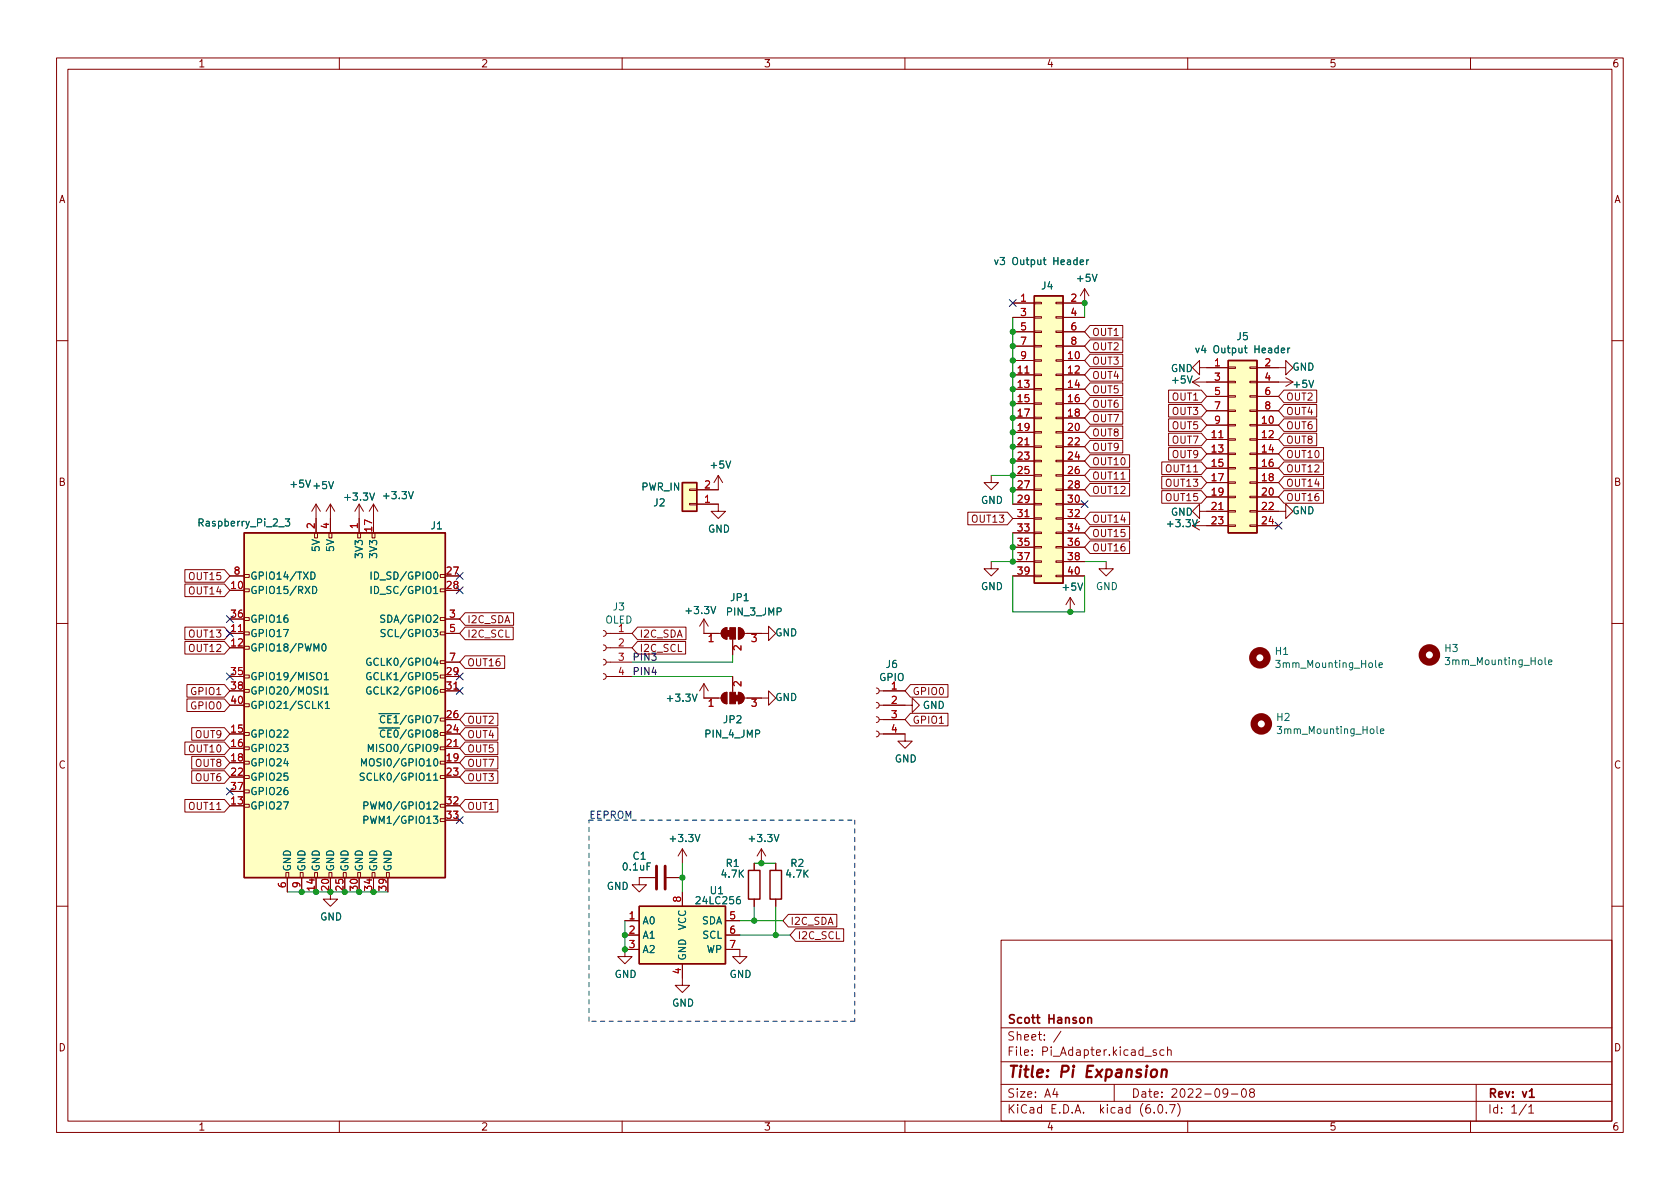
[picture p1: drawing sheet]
<svg xmlns="http://www.w3.org/2000/svg" width="297mm" height="210mm" viewBox="0 0 297 210" stroke-linecap="round" stroke-linejoin="round" font-family="sans-serif">
<g fill="none" stroke="#840000" stroke-width=".18">
<path d="M10 10.2h277v190.1h-277zM12 12.2h273v186.1h-273zM60 10.2v2M110 10.2v2M160 10.2v2M210 10.2v2M260 10.2v2M179.1 53.6h3.8M179.1 56.1h3.8M179.1 58.7h3.8M182.9 58.5h1.2v.3h-1.2zM182.9 56h1.2v.3h-1.2z"/>
<path d="M182.9 53.5h1.2v.2h-1.2zM186.7 58.5h1.3v.3h-1.3zM186.7 56h1.3v.3h-1.3zM186.7 53.5h1.3v.2h-1.3zM188 56.1h3.8M188 58.7h3.8M191.8 51l-.8 1.3M191.8 51v2.6h-3.8M191.8 51l.7 1.3M192.7 57.6h5.8v2.2h-5.8l-.9-1.1zM10 60.2h2M179.1 63.7h3.8"/>
<path d="M179.1 66.3h3.8M179.1 68.8h3.8M179.1 71.4h3.8M179.1 73.9h3.8M179.1 76.4h3.8M179.1 79h3.8M179.1 61.2h3.8M182.9 78.9h1.2v.2h-1.2zM182.9 76.3h1.2v.3h-1.2zM182.9 73.8h1.2v.2h-1.2zM182.9 71.2h1.2v.3h-1.2zM182.9 68.7h1.2v.3h-1.2z"/>
<path d="M182.9 66.2h1.2v.2h-1.2zM182.9 63.6h1.2v.3h-1.2zM182.9 61.1h1.2v.2h-1.2zM186.7 78.9h1.3v.2h-1.3zM186.7 76.3h1.3v.3h-1.3zM186.7 73.8h1.3v.2h-1.3zM186.7 71.2h1.3v.3h-1.3zM186.7 68.7h1.3v.3h-1.3zM186.7 66.2h1.3v.2h-1.3zM186.7 63.6h1.3v.3h-1.3zM186.7 61.1h1.3v.2h-1.3zM188 63.7h3.8"/>
<path d="M188 66.3h3.8M188 68.8h3.8M188 71.4h3.8M188 73.9h3.8M188 76.4h3.8M188 79h3.8M188 61.2h3.8M192.7 75.3h5.8v2.3h-5.8l-.9-1.2zM192.7 77.9h5.8v2.2h-5.8l-.9-1.1zM192.7 72.8h5.8v2.2h-5.8l-.9-1.1zM192.7 65.2h5.8v2.2h-5.8l-.9-1.1zM192.7 62.6h5.8v2.3h-5.8l-.9-1.2z"/>
<path d="M192.7 67.7h5.8v2.2h-5.8l-.9-1.1zM192.7 60.1h5.8v2.2h-5.8l-.9-1.1zM192.7 70.3h5.8v2.2h-5.8l-.9-1.1zM206.6 79.1h5.8l1 1.2-1 1.1h-5.8zM206.6 76.6h5.8l1 1.1-1 1.1h-5.8zM206.6 71.5h5.8l1 1.1-1 1.1h-5.8zM206.6 74.1h5.8l1 1.1-1 1.1h-5.8zM206.6 69h5.8l1 1.1-1 1.1h-5.8zM210.8 67.6h6.4M210.8 67.6l1.3 .7M212.1 65v-1.3l-1.3 1.3 1.3 1.3v-1.3h5.1M212.1 66.8l-1.3 .8"/>
<path d="M213.4 75.2h3.8M213.4 77.7h3.8M213.4 70.1h3.8M213.4 72.6h3.8M217.2 77.6h1.2v.2h-1.2zM217.2 75.1h1.2v.2h-1.2zM217.2 72.5h1.2v.3h-1.2zM217.2 70h1.2v.2h-1.2zM217.2 67.4h1.2v.3h-1.2zM217.2 64.9h1.2v.2h-1.2zM221 77.6h1.2v.2h-1.2zM221 75.1h1.2v.2h-1.2z"/>
<path d="M221 72.5h1.2v.3h-1.2zM221 70h1.2v.2h-1.2zM221 67.4h1.2v.3h-1.2zM221 64.9h1.2v.2h-1.2zM222.2 65h5.1v-1.3l1.3 1.3-1.3 1.3v-1.3M222.2 67.6h6.4M222.2 75.2h3.9M222.2 77.7h3.9M222.2 70.1h3.9M222.2 72.6h3.9M227 69h5.8v2.2h-5.8l-.9-1.1zM227 79.1h7v2.3h-7l-.9-1.1z"/>
<path d="M227 76.6h5.8v2.2h-5.8l-.9-1.1zM227 74.1h5.8v2.2h-5.8l-.9-1.1zM227 71.5h5.8v2.2h-5.8l-.9-1.1zM227.3 66.8l1.3 .8M228.6 67.6l-1.3 .7M285 60.2h2M55.6 94.2h.5v.9h-.5zM55.9 89.1v5.1M55.9 89.1l-.8 1.3M55.9 89.1l.7 1.3M58.2 94.2h.5v.9h-.5zM58.4 89.1v5.1"/>
<path d="M58.4 89.1l-.7 1.3M58.4 89.1l.8 1.3M63.2 94.2h.6v.9h-.6zM63.5 89.1v5.1M63.5 89.1l-.8 1.3M63.5 89.1l.8 1.3M65.8 94.2h.5v.9h-.5zM66 89.1l-.7 1.3M66 89.1v2.6M66 89.1l.8 1.3M121.9 86.5h1.3v.2h-1.3zM121.9 89h1.3v.3h-1.3z"/>
<path d="M123.2 89.1h3.8v1.3h1.3l-1.3 1.3-1.3-1.3h1.3M127 84.1v2.5h-3.8M127 84.1l-.8 1.2M127 84.1l.8 1.2M171.1 90.6h7l1 1.1-1 1.1h-7zM175.3 99.3v1.3h1.2l-1.2 1.2-1.3-1.2h1.3M175.3 84.1v1.2h1.2l-1.2 1.3-1.3-1.3h1.3M179.1 81.5h3.8M179.1 84.1h3.8M179.1 86.6h3.8M179.1 89.1h3.8M179.1 91.7h3.8"/>
<path d="M179.1 94.2h3.8M179.1 96.8h3.8M179.1 99.3h3.8M182.9 99.2h1.2v.2h-1.2zM182.9 96.6h1.2v.3h-1.2zM182.9 94.1h1.2v.3h-1.2zM182.9 91.6h1.2v.2h-1.2zM182.9 89h1.2v.3h-1.2zM182.9 86.5h1.2v.2h-1.2zM182.9 83.9h1.2v.3h-1.2zM182.9 81.4h1.2v.3h-1.2zM186.7 99.2h1.3v.2h-1.3z"/>
<path d="M186.7 96.6h1.3v.3h-1.3zM186.7 94.1h1.3v.3h-1.3zM186.7 91.6h1.3v.2h-1.3zM186.7 89h1.3v.3h-1.3zM186.7 86.5h1.3v.2h-1.3zM186.7 83.9h1.3v.3h-1.3zM186.7 81.4h1.3v.3h-1.3zM188 81.5h3.8M188 84.1h3.8M188 86.6h3.8M188 89.1h3.8M188 91.7h3.8"/>
<path d="M188 94.2h3.8M188 96.8h3.8M188 99.3h3.8M192.7 80.4h7v2.2h-7l-.9-1.1zM192.7 83h7v2.2h-7l-.9-1.1zM192.7 90.6h7v2.2h-7l-.9-1.1zM192.7 85.5h7v2.2h-7l-.9-1.1zM192.7 95.7h7v2.2h-7l-.9-1.1zM192.7 93.1h7v2.2h-7l-.9-1.1zM195.6 99.3v1.3h1.2l-1.2 1.2-1.3-1.2h1.3M205.4 81.7h7l1 1.1-1 1.1h-7zM205.4 86.8h7l1 1.1-1 1.1h-7z"/>
<path d="M205.4 84.2h7l1 1.1-1 1.1h-7zM210.8 93l1.3 .7M210.8 93h6.4M212.1 90.4v-1.3l-1.3 1.3 1.3 1.3v-1.3h5.1M212.1 92.2l-1.3 .8M213.4 80.3h3.8M213.4 82.8h3.8M213.4 85.3h3.8M213.4 87.9h3.8M217.2 92.8h1.2v.3h-1.2zM217.2 90.3h1.2v.2h-1.2zM217.2 87.8h1.2v.2h-1.2z"/>
<path d="M217.2 85.2h1.2v.3h-1.2zM217.2 82.7h1.2v.2h-1.2zM217.2 80.1h1.2v.3h-1.2zM221 92.8h1.2v.3h-1.2zM221 90.3h1.2v.2h-1.2zM221 87.8h1.2v.2h-1.2zM221 85.2h1.2v.3h-1.2zM221 82.7h1.2v.2h-1.2zM221 80.1h1.2v.3h-1.2zM222.2 90.4h5.1v-1.3l1.3 1.3-1.3 1.3v-1.3M222.2 93h3.9M222.2 80.3h3.9"/>
<path d="M222.2 82.8h3.9M222.2 85.3h3.9M222.2 87.9h3.9M227 84.2h7v2.2h-7l-.9-1.1zM227 86.8h7v2.2h-7l-.9-1.1zM227 81.7h7v2.2h-7l-.9-1.1zM10 110.2h2M32.7 103.3h7l.9 1.1-.9 1.1h-7zM32.7 100.7h7l.9 1.1-.9 1.2h-7zM32.7 110.9h7l.9 1.1-.9 1.1h-7zM32.7 113.4h7l.9 1.1-.9 1.2h-7zM40.6 112h2.6"/>
<path d="M40.6 101.8h2.6M43.2 119.4h.9v.5h-.9zM43.2 114.3h.9v.5h-.9zM43.2 111.8h.9v.5h-.9zM43.2 109.2h.9v.5h-.9zM43.2 104.1h.9v.5h-.9zM43.2 101.6h.9v.5h-.9zM77.9 119.4h.8v.5h-.8zM77.9 116.8h.8v.5h-.8zM77.9 111.8h.8v.5h-.8zM77.9 109.2h.8v.5h-.8zM77.9 104.1h.8v.5h-.8z"/>
<path d="M77.9 101.6h.8v.5h-.8zM78.7 112h2.6M78.7 117.1h2.6M78.7 109.5h2.6M82.2 108.4h8.6v2.2h-8.6l-.9-1.1zM82.2 110.9h8.5v2.2h-8.5l-.9-1.1zM82.2 116h7v2.2h-7l-.9-1.1zM106.7 119.1l.3 .2 .2 .3-.2 .4-.3 .1M106.7 116.6l.3 .1 .2 .4-.2 .3-.3 .2M106.7 114l.3 .2 .2 .3-.2 .4-.3 .2M106.7 111.5l.3 .1 .2 .4-.2 .4-.3 .1M107.2 112h4.6"/>
<path d="M107.2 119.6h4.6M107.2 117.1h4.6M107.2 114.5h4.6M112.7 113.4h8.5v2.3h-8.5l-.9-1.2zM112.7 110.9h8.6v2.2h-8.6l-.9-1.1zM124.5 109.5v2.5h3M124.5 109.5l-.8 1.2M124.5 109.5l.7 1.2M127.8 111.3l.7-.3v2a1.02 1.02 0 0 1-.9-.6 1.02 1.02 0 0 1 .2-1.1zM129.5 113v2.8M129.5 119.6v2.8M130.6 111a1.02 1.02 0 0 1 1 1 1.02 1.02 0 0 1-1 1z"/>
<path d="M131.6 112h4.3v-1.3l1.3 1.3-1.3 1.3v-1.3M179.1 101.8h3.8M182.9 101.7h1.2v.3h-1.2zM186.7 101.7h1.3v.3h-1.3zM188 101.8h3.8M189.2 105.7l-.7 1.2M189.2 105.7v2.5M189.2 105.7l.8 1.2M285 110.2h2M32.7 131.2h7l.9 1.1-.9 1.1h-7zM33 121.1h6.7l.9 1.1-.9 1.1h-6.7zM33 123.6h6.7l.9 1.1-.9 1.1h-6.7z"/>
<path d="M33.9 133.8h5.8l.9 1.1-.9 1.1h-5.8zM33.9 128.7h5.8l.9 1.1-.9 1.1h-5.8zM33.9 136.3h5.8l.9 1.1-.9 1.1h-5.8zM43.2 139.7h.9v.5h-.9zM43.2 137.2h.9v.5h-.9zM43.2 134.6h.9v.5h-.9zM43.2 132.1h.9v.5h-.9zM43.2 129.5h.9v.5h-.9zM43.2 124.5h.9v.5h-.9zM43.2 121.9h.9v.5h-.9zM77.9 137.2h.8v.5h-.8zM77.9 134.6h.8v.5h-.8z"/>
<path d="M77.9 132.1h.8v.5h-.8zM77.9 121.9h.8v.5h-.8zM78.7 132.3h2.6M78.7 122.2h2.6M82.2 136.3h5.8v2.2h-5.8l-.9-1.1zM82.2 133.8h5.8v2.2h-5.8l-.9-1.1zM82.2 131.2h5.8v2.2h-5.8l-.9-1.1zM82.2 128.7h5.8v2.2h-5.8l-.9-1.1zM82.2 126.1h5.8v2.3h-5.8l-.9-1.2zM124.5 120.9l-.8 1.3M124.5 120.9v2.5h3M124.5 120.9l.7 1.3"/>
<path d="M127.8 122.7l.7-.3v2.1a1.02 1.02 0 0 1-.9-.7 1.02 1.02 0 0 1 .2-1.1zM130.6 122.4a1.02 1.02 0 0 1 1 1 1.02 1.02 0 0 1-1 1.1zM131.6 123.4h4.3v-1.2l1.3 1.2-1.3 1.3v-1.3M154.9 129.3l.4 .1 .1 .4-.1 .3-.4 .2M154.9 126.7l.4 .2 .1 .3-.1 .4-.4 .2M154.9 124.2l.4 .1 .1 .4-.1 .4-.4 .1M154.9 121.7l.4 .1 .1 .4-.1 .3-.4 .2M155.4 124.7h5.9v-1.3l1.3 1.3-1.3 1.3v-1.3M155.4 129.8h4.6v1.3h1.3l-1.3 1.2-1.3-1.2h1.3M155.4 122.2h4.6M155.4 127.2h4.6M161 121.1h6.6v2.2h-6.6l-1-1.1z"/>
<path d="M161 126.1h6.6v2.3h-6.6l-1-1.2zM32.7 141.4h7l.9 1.1-.9 1.1h-7zM43.2 142.2h.9v.5h-.9zM50.5 154.3h.6v.9h-.6zM50.8 155.2v2.5M53.1 154.3h.5v.9h-.5zM53.3 155.2v2.5M55.6 154.3h.5v.9h-.5zM58.2 154.3h.5v.9h-.5zM58.4 157.7v1.3h1.3l-1.3 1.3-1.3-1.3h1.3M60.7 154.3h.5v.9h-.5zM63.2 154.3h.6v.9h-.6z"/>
<path d="M65.8 154.3h.5v.9h-.5zM68.3 154.3h.5v.9h-.5zM77.9 144.8h.8v.5h-.8zM77.9 142.2h.8v.5h-.8zM82.2 141.4h5.8v2.2h-5.8l-.9-1.1zM115.8 155.2h-2.8v1.3h1.3l-1.3 1.2-1.2-1.2h1.2M117.9 155.2h2.7M120.6 150.1v2.5M120.6 157.7v2.6M120.6 150.1l-.7 1.3M120.6 150.1l.8 1.3M133.3 152.6v1.3"/>
<path d="M133.3 159v1.3M134.6 150.1l-.7 1.3M134.6 150.1v2.5M134.6 150.1l.8 1.3M137.2 152.6v1.3M137.2 159v1.3M10 160.2h2M110.5 162.8h2.5M110.5 165.3h2.5M113 167.9h-2.5v1.3h1.3l-1.3 1.2-1.3-1.2h1.3M120.6 170.4v3.8h1.3l-1.3 1.3-1.2-1.3h1.2M128.3 167.9h2.5v1.3h1.3l-1.3 1.2-1.3-1.2h1.3"/>
<path d="M128.3 162.8h2.5M128.3 165.3h2.5M139.4 161.7h8.6v2.2h-8.6l-1-1.1zM140.7 164.2h8.5v2.3h-8.5l-1-1.2zM177 166.3h108v32h-108zM285 160.2h2M60 198.3v2M110 198.3v2M160 198.3v2M177 194.8h108M177 191.8h108M177 187.8h108"/>
<path d="M177 181.8h108M186.5 192.5l-.4 1h1M186.9 193v1M187.6 182.4l-1.3 1.9M197 191.8v3M202.4 186.8h1.2M204.1 196.7v.1M204.4 185.7l-.3-.1-.2 .2v.3l.5 .1v.4h-.5M204.9 195.4l.2-.1a.81 .81 0 0 1 .6 .7 .81 .81 0 0 1-.3 .8h-.2a.81 .81 0 0 1-.6-.6 .81 .81 0 0 1 .3-.8zM205.8 185.7l-.4-.1-.3 .3v.4l.1 .3h.6M206.2 196.7v.1M206.4 185.8l.2-.2 .4 .1 .1 .9"/>
<path d="M206.4 185.1v1.5M206.8 195.3h1l-.7 1.5M208.2 195.1a1.72 1.72 0 0 1 0 2.3M210 198.3v2M217.1 193.2l-.3 .3h-.3l-.3-.3 .2-.6 .4-.1 .2 .2a.99 .99 0 0 1-.4 1.3h-.2M217.7 193.5h1.2M219.7 192.6l.2-.1a.81 .81 0 0 1 .5 .7 .81 .81 0 0 1-.3 .8h-.1a.81 .81 0 0 1-.6-.6 .81 .81 0 0 1 .3-.8zM221.2 193.2l-.3-.3 .1-.2 .2-.2 .4 .1 .2 .2-.1 .2-.6 .2-.2 .3 .1 .4 .2 .1h.4l.2-.3-.1-.4-.2-.1M260 198.3v2M261 191.8v6.5M269.9 195.3l-1.3 1.9M270.3 195.8l.4-.5v1.5"/>
<path d="M270.3 196.8h.9"/>
</g>
<path d="M192.3 179.9v1M192.3 180.1l.3-.2 .3 .1 .1 .9M270.4 193l.4-.5v1.5M270.4 194h.9" fill="none" stroke="#840000" stroke-width=".3"/>
<path d="M203.7 189.3a.52 .52 0 0 1 .5-.2 .52 .52 0 0 1 .4 .4l-.1 .6a.55 .55 0 0 1-.5 .4 .55 .55 0 0 1-.5-.4zM205.5 189.3a.49 .49 0 0 1 .8 .1l-.1 1.1M205.5 189.1l-.2 1.4" fill="none" stroke="#840000" stroke-width=".4"/>
<g fill="#840000" stroke="#840000" stroke-width=".18">
<path d="M127.8 122.7l.7-.3v2.1a1.02 1.02 0 0 1-.9-.7 1.02 1.02 0 0 1 .2-1.1z"/>
<path d="M129 122.4h1v2.1h-1z"/>
<path d="M130 122.9h.6v1h-.6z"/>
<path d="M130.6 122.4a1.02 1.02 0 0 1 1 1 1.02 1.02 0 0 1-1 1.1z"/>
<path d="M128.5 111.5h.5v1h-.5z"/>
<path d="M127.8 111.3l.7-.3v2a1.02 1.02 0 0 1-.9-.6 1.02 1.02 0 0 1 .2-1.1z"/>
<path d="M129 111h1v2h-1z"/>
<path d="M130.6 111a1.02 1.02 0 0 1 1 1 1.02 1.02 0 0 1-1 1z"/>
</g>
<g fill="#ffffc2" stroke="#ffffc2" stroke-width=".18">
<path d="M217.2 63.7h5v30.5h-5z"/>
<path d="M182.9 52.3h5.1v50.8h-5.1z"/>
<path d="M113 160.3h15.3v10.1h-15.3z"/>
<path d="M120.6 85.3h2.6v5.1h-2.6z"/>
<path d="M43.2 94.2h35.5v61h-35.5z"/>
</g>
<path d="M182.9 52.3h5.1v50.8h-5.1zM217.2 63.7h5v30.5h-5zM43.2 94.2h35.5v61h-35.5zM120.6 85.3h2.6v5.1h-2.6zM132.3 153.9h2.1v5.1h-2.1zM136.1 153.9h2.1v5.1h-2.1zM113 160.3h15.3v10.1h-15.3z" fill="none" stroke="#840000" stroke-width=".25"/>
<g fill="none" stroke="#006464" stroke-width=".18">
<path d="M175.9 46l.3 .8 .3-.8M191 46.4l.6-.1-.1-.3h-.3l-.2 .1v.6h.5M192.1 46v.8M192.5 46l-.4 .2M211.4 61.5l.3 .9 .3-.9M226.5 62l.6-.2v-.2l-.4-.1-.2 .2 .1 .6h.5M227.7 61.5v.9M228.1 61.5l-.4 .3M50.4 91.8h.8l-.4 .4 .4 .2v.5l-.2 .1-.6-.1M55 101.2a.64 .64 0 0 1 .7 .6 .64 .64 0 0 1-.7 .6zM55.3 103.7a.64 .64 0 0 1 .7 .6 .64 .64 0 0 1-.7 .7zM57.1 113.9h.1a.68 .68 0 0 1 .5 .6 .68 .68 0 0 1-.5 .6 .84 .84 0 0 1-.1-1.2z"/>
<path d="M57.3 119.3l.4-.4v1.3M65.6 119a.59 .59 0 0 0-.8 .6 .59 .59 0 0 0 .8 .5v-.4h-.2M65.6 116.5a.59 .59 0 0 0-.8 .5 .59 .59 0 0 0 .8 .6v-.5h-.2M65.6 101.2v1.2M65.6 103.7v1.3M68 108.8h-.5l-.2 .2 .1 .3 .6 .3v.3l-.2 .1h-.5M68.1 111.4l-.5-.1-.2 .1v.4l.6 .2 .1 .3-.2 .3-.5-.1M243.8 117.6l.6-.1v-.2l-.4-.1-.2 .2 .1 .6h.5M273.8 117.1l.6-.1-.1-.3h-.3l-.2 .2 .1 .6h.4M56.5 124.6l.5 .7M57 124l-.7 .7M57.3 121.8l.4-.3v1.2"/>
<path d="M57.3 120.2h.8M57.3 122.7h.8M57.5 124.4l.4-.4v1.3M57.5 125.3h.7M63.9 135.4v-1.2l.4 .9 .5-.9v1.2M64.4 136.8l-.5-.1-.2 .1v.4l.6 .2 .1 .3-.2 .3-.5-.1M65.1 132.9v-1.3l.5 .9 .4-.9v1.3M65.6 121.5a.59 .59 0 0 0-.8 .6 .59 .59 0 0 0 .8 .6v-.5h-.2M244.1 129.3l.6-.1-.1-.3h-.3l-.2 .2v.6h.5M64.3 142.5l.6-.1 .2-.2-.1-.3-.7-.1v1.3M64.3 145l.6-.1 .2-.1-.1-.3-.7-.2v1.3"/>
</g>
<g fill="none" stroke="#840000" stroke-width="1.3">
<circle cx="222.8" cy="116.3" r="1.27"/>
<circle cx="252.7" cy="115.8" r="1.27"/>
<circle cx="223" cy="128" r="1.27"/>
</g>
<path d="M116.1 153.2v4M117.6 153.2v4" fill="none" stroke="#840000" stroke-width=".51"/>
<path d="M104.1 145h47M151.1 145v35.6M104.1 180.6v-35.6M151.1 180.6h-47" fill="none" stroke="#0000c2" stroke-width=".18" stroke-dasharray=".8 .8"/>
<g fill="none" stroke="#009600" stroke-width=".18">
<path d="M179.1 56.1v33M191.8 53.6v2.5M175.3 84.1h3.8M179.1 94.2v5.1h-3.8M191.8 99.3h3.8M111.8 119.6h17.7M129.5 115.8v1.3h-17.7M179.1 101.8v6.4h12.7v-6.4M50.8 157.7h17.8M120.6 152.6v5.1M133.3 152.6h3.9M110.5 162.8v5.1"/>
<path d="M130.8 162.8h7.6M130.8 165.3h8.9M133.3 160.3v2.5M137.2 160.3v5"/>
</g>
<g fill="none" stroke="#000084" stroke-width=".18">
<path d="M178.5 53l1.2 1.2M179.7 53l-1.2 1.2M191.2 88.5l1.2 1.3M192.4 88.5l-1.2 1.3M225.5 92.3l1.2 1.3M226.7 92.3l-1.2 1.3M40 108.9l1.2 1.2M40 111.4l1.2 1.2M40 119l1.2 1.2M41.2 108.9l-1.2 1.2M41.2 111.4l-1.2 1.2M41.2 119l-1.2 1.2"/>
<path d="M80.7 101.2l1.2 1.3M80.7 103.8l1.2 1.2M80.7 119l1.2 1.2M81.9 101.2l-1.2 1.3M81.9 103.8l-1.2 1.2M81.9 119l-1.2 1.2M40 139.3l1.2 1.3M41.2 139.3l-1.2 1.3M80.7 121.6l1.2 1.2M81.9 121.6l-1.2 1.2M80.7 144.4l1.2 1.2M81.9 144.4l-1.2 1.2"/>
</g>
<g fill="#009600" stroke="#009600" stroke-width=".18">
<circle cx="66" cy="157.7" r=".46"/>
<circle cx="55.9" cy="157.7" r=".46"/>
<circle cx="53.3" cy="157.7" r=".46"/>
<circle cx="58.4" cy="157.7" r=".46"/>
<circle cx="63.5" cy="157.7" r=".46"/>
<circle cx="61" cy="157.7" r=".46"/>
<circle cx="110.5" cy="167.9" r=".46"/>
<circle cx="120.6" cy="155.2" r=".46"/>
<circle cx="110.5" cy="165.3" r=".46"/>
<circle cx="134.6" cy="152.6" r=".46"/>
<circle cx="133.3" cy="162.8" r=".46"/>
<circle cx="137.2" cy="165.3" r=".46"/>
<circle cx="179.1" cy="96.8" r=".46"/>
<circle cx="179.1" cy="99.3" r=".46"/>
<circle cx="189.2" cy="108.2" r=".46"/>
<circle cx="179.1" cy="86.6" r=".46"/>
<circle cx="179.1" cy="73.9" r=".46"/>
<circle cx="179.1" cy="71.4" r=".46"/>
<circle cx="179.1" cy="76.4" r=".46"/>
<circle cx="179.1" cy="79" r=".46"/>
<circle cx="191.8" cy="53.6" r=".46"/>
<circle cx="179.1" cy="68.8" r=".46"/>
<circle cx="179.1" cy="61.2" r=".46"/>
<circle cx="179.1" cy="66.3" r=".46"/>
<circle cx="179.1" cy="63.7" r=".46"/>
<circle cx="179.1" cy="58.7" r=".46"/>
<circle cx="179.1" cy="84.1" r=".46"/>
<circle cx="179.1" cy="81.5" r=".46"/>
</g>
<text font-size="2.8" fill="#840000" x="178" y="190.6">Title: Pi Expansion</text>
<g font-size="2.1" fill="#840000">
<text x="178" y="184">Sheet: /</text>
<text x="178" y="181">Scott Hanson</text>
<text x="178" y="186.7">File: Pi_Adapter.kicad_sch</text>
<text x="178" y="196.9">KiCad E.D.A. kicad (6.0.7)</text>
<text x="178" y="194.1">Size: A4</text>
<text x="200" y="194.1">Date: 2022-09-08</text>
<text x="263" y="194.1">Rev: v1</text>
<text x="263" y="196.9">Id: 1/1</text>
</g>
<g font-size="1.8" fill="#840000">
<text x="35" y="11.9">1</text>
<text x="85" y="11.9">2</text>
<text x="135" y="11.9">3</text>
<text x="185" y="11.9">4</text>
<text x="235" y="11.9">5</text>
<text x="285" y="11.9">6</text>
<text x="10.3" y="35.9">A</text>
<text x="285.3" y="35.9">A</text>
<text x="193" y="59.4">OUT1</text>
<text x="193" y="64.5">OUT3</text>
<text x="193" y="61.9">OUT2</text>
<text x="193" y="67">OUT4</text>
<text x="193" y="69.6">OUT5</text>
<text x="207.4" y="70.8">OUT1</text>
<text x="227.3" y="70.8">OUT2</text>
<text x="193" y="77.2">OUT8</text>
<text x="193" y="74.6">OUT7</text>
<text x="193" y="72.1">OUT6</text>
<text x="207.4" y="73.4">OUT3</text>
<text x="207.4" y="75.9">OUT5</text>
<text x="227.3" y="75.9">OUT6</text>
<text x="227.3" y="73.4">OUT4</text>
<text x="193" y="79.7">OUT9</text>
<text x="193" y="82.3">OUT10</text>
<text x="206.4" y="83.5">OUT11</text>
<text x="207.4" y="81">OUT9</text>
<text x="207.4" y="78.4">OUT7</text>
<text x="227.3" y="83.5">OUT12</text>
<text x="227.3" y="81">OUT10</text>
<text x="227.3" y="78.4">OUT8</text>
<text x="10.3" y="85.9">B</text>
<text x="193" y="84.8">OUT11</text>
<text x="193" y="87.3">OUT12</text>
<text x="206.4" y="88.6">OUT15</text>
<text x="206.4" y="86.1">OUT13</text>
<text x="227.3" y="86.1">OUT14</text>
<text x="227.3" y="88.6">OUT16</text>
<text x="285.3" y="85.9">B</text>
<text x="172.1" y="92.4">OUT13</text>
<text x="193" y="92.4">OUT14</text>
<text x="193" y="95">OUT15</text>
<text x="193" y="97.5">OUT16</text>
<text x="33.7" y="105.1">OUT14</text>
<text x="33.7" y="102.6">OUT15</text>
<text x="33.7" y="112.7">OUT13</text>
<text x="82.5" y="110.2">I2C_SDA</text>
<text x="82.5" y="112.7">I2C_SCL</text>
<text x="113" y="112.7">I2C_SDA</text>
<text x="33.7" y="115.3">OUT12</text>
<text x="82.5" y="117.8">OUT16</text>
<text x="113" y="115.3">I2C_SCL</text>
<text x="34" y="122.9">GPIO1</text>
<text x="34" y="125.4">GPIO0</text>
<text x="161.3" y="122.9">GPIO0</text>
<text x="34.7" y="130.5">OUT9</text>
<text x="82.5" y="130.5">OUT4</text>
<text x="82.5" y="128">OUT2</text>
<text x="161.3" y="128">GPIO1</text>
<text x="10.3" y="135.9">C</text>
<text x="33.7" y="133.1">OUT10</text>
<text x="34.7" y="135.6">OUT8</text>
<text x="82.5" y="135.6">OUT7</text>
<text x="82.5" y="133.1">OUT5</text>
<text x="285.3" y="135.9">C</text>
<text x="33.7" y="143.2">OUT11</text>
<text x="34.7" y="138.1">OUT6</text>
<text x="82.5" y="143.2">OUT1</text>
<text x="82.5" y="138.1">OUT3</text>
<text x="139.7" y="163.5">I2C_SDA</text>
<text x="141" y="166.1">I2C_SCL</text>
<text x="10.3" y="185.9">D</text>
<text x="285.3" y="185.9">D</text>
<text x="35" y="199.9">1</text>
<text x="85" y="199.9">2</text>
<text x="135" y="199.9">3</text>
<text x="185" y="199.9">4</text>
<text x="235" y="199.9">5</text>
<text x="285" y="199.9">6</text>
</g>
<g font-size="1.8" fill="#006464">
<text x="176.8" y="46.9">v3 Output Header</text>
<text x="184.2" y="51.2">J4</text>
<text x="190.6" y="49.8">+5V</text>
<text x="207" y="65.8">GND</text>
<text x="212.3" y="62.5">v4 Output Header</text>
<text x="218.7" y="60.1">J5</text>
<text x="228.5" y="65.5">GND</text>
<text x="207.4" y="67.8">+5V</text>
<text x="228.9" y="68.6">+5V</text>
<text x="125.8" y="82.8">+5V</text>
<text x="51.5" y="86.2">+5V +5V</text>
<text x="61.2" y="88.5">+3.3V</text>
<text x="68" y="88.3">+3.3V</text>
<text x="113.4" y="86.7">PWR_IN</text>
<text x="115.6" y="89.5">J2</text>
<text x="173.4" y="89.1">GND</text>
<text x="35.5" y="93.1">Raspberry_Pi_2_3</text>
<text x="76.2" y="93.6">J1</text>
<text x="125.2" y="94.2">GND</text>
<text x="206.6" y="93.2">+3.3V</text>
<text x="207" y="91.2">GND</text>
<text x="228.5" y="90.9">GND</text>
<text x="56.5" y="97.4" transform="rotate(-90 56.5 97.4)">5V</text>
<text x="59.1" y="97.4" transform="rotate(-90 59.1 97.4)">5V</text>
<text x="64.1" y="98.4" transform="rotate(-90 64.1 98.4)">3V3</text>
<text x="66.7" y="98.4" transform="rotate(-90 66.7 98.4)">3V3</text>
<text x="44.2" y="105">GPIO15/RXD</text>
<text x="44.2" y="102.5">GPIO14/TXD</text>
<text x="66.6" y="102.5">ID_SD/GPIO0</text>
<text x="66.6" y="105">ID_SC/GPIO1</text>
<text x="108.4" y="107.9">J3</text>
<text x="129.2" y="106.3">JP1</text>
<text x="173.4" y="104.3">GND</text>
<text x="188" y="104.4">+5V</text>
<text x="193.7" y="104.3">GND</text>
<text x="44.2" y="112.6">GPIO17</text>
<text x="44.2" y="110.1">GPIO16</text>
<text x="68.1" y="110.1">SDA/GPIO2</text>
<text x="68.3" y="112.6">SCL/GPIO3</text>
<text x="107" y="110.3">OLED</text>
<text x="121.5" y="108.6">+3.3V</text>
<text x="128.6" y="108.8">PIN_3_JMP</text>
<text x="137" y="112.5">GND</text>
<text x="44.2" y="115.2">GPIO18/PWM0</text>
<text x="65.8" y="117.7">GCLK0/GPIO4</text>
<text x="156.7" y="118.1">J6</text>
<text x="225.5" y="115.8">H1</text>
<text x="226.1" y="118.1">3mm_Mounting_Hole</text>
<text x="255.5" y="115.3">H3</text>
<text x="256.1" y="117.6">3mm_Mounting_Hole</text>
<text x="44.2" y="120.3">GPIO19/MISO1</text>
<text x="44.2" y="122.8">GPIO20/MOSI1</text>
<text x="44.2" y="125.3">GPIO21/SCLK1</text>
<text x="65.8" y="120.3">GCLK1/GPIO5</text>
<text x="65.8" y="122.8">GCLK2/GPIO6</text>
<text x="118.2" y="124.1">+3.3V</text>
<text x="137" y="123.9">GND</text>
<text x="155.5" y="120.4">GPIO</text>
<text x="163.1" y="125.3">GND</text>
<text x="44.2" y="130.4">GPIO22</text>
<text x="67" y="130.4">~{CE0}/GPIO8</text>
<text x="67" y="127.9">~{CE1}/GPIO7</text>
<text x="124.8" y="130.4">PIN_4_JMP</text>
<text x="128" y="127.9">JP2</text>
<text x="225.8" y="127.5">H2</text>
<text x="226.3" y="129.8">3mm_Mounting_Hole</text>
<text x="44.2" y="133">GPIO23</text>
<text x="44.2" y="135.5">GPIO24</text>
<text x="65.3" y="135.5">MOSI0/GPIO10</text>
<text x="66.3" y="133">MISO0/GPIO9</text>
<text x="158.2" y="134.8">GND</text>
<text x="44.2" y="143.1">GPIO27</text>
<text x="44.2" y="138">GPIO25</text>
<text x="44.2" y="140.6">GPIO26</text>
<text x="65" y="138">SCLK0/GPIO11</text>
<text x="65.5" y="143.1">PWM0/GPIO12</text>
<text x="65.5" y="145.7">PWM1/GPIO13</text>
<text x="118.7" y="148.9">+3.3V</text>
<text x="132.7" y="148.9">+3.3V</text>
<text x="51.4" y="154.2" transform="rotate(-90 51.4 154.2)">GND</text>
<text x="54" y="154.2" transform="rotate(-90 54 154.2)">GND</text>
<text x="56.5" y="154.2" transform="rotate(-90 56.5 154.2)">GND</text>
<text x="59.1" y="154.2" transform="rotate(-90 59.1 154.2)">GND</text>
<text x="61.6" y="154.2" transform="rotate(-90 61.6 154.2)">GND</text>
<text x="64.1" y="154.2" transform="rotate(-90 64.1 154.2)">GND</text>
<text x="66.7" y="154.2" transform="rotate(-90 66.7 154.2)">GND</text>
<text x="69.2" y="154.2" transform="rotate(-90 69.2 154.2)">GND</text>
<text x="110.3" y="153.9">0.1uF</text>
<text x="111.9" y="152">C1</text>
<text x="127.7" y="155.2">4.7K</text>
<text x="128.4" y="153.3">R1</text>
<text x="139.1" y="155.2">4.7K</text>
<text x="139.8" y="153.3">R2</text>
<text x="107.3" y="157.3">GND</text>
<text x="123.4" y="159.9">24LC256</text>
<text x="125.6" y="158.1">U1</text>
<text x="56.6" y="162.8">GND</text>
<text x="113.5" y="163.4">A0</text>
<text x="113.5" y="166">A1</text>
<text x="121.3" y="164.5" transform="rotate(-90 121.3 164.5)">VCC</text>
<text x="124" y="163.4">SDA</text>
<text x="124.2" y="166">SCL</text>
<text x="108.7" y="172.9">GND</text>
<text x="113.5" y="168.5">A2</text>
<text x="121.3" y="169.9" transform="rotate(-90 121.3 169.9)">GND</text>
<text x="124.9" y="168.5">WP</text>
<text x="129" y="172.9">GND</text>
<text x="118.8" y="178">GND</text>
</g>
<g font-size="1.8" fill="#a90000">
<text x="180.5" y="53.3">1</text>
<text x="189.4" y="53.3">2</text>
<text x="180.5" y="55.9">3</text>
<text x="180.5" y="58.4">5</text>
<text x="189.4" y="55.9">4</text>
<text x="189.4" y="58.4">6</text>
<text x="180.5" y="61">7</text>
<text x="180.5" y="63.5">9</text>
<text x="188.9" y="63.5">10</text>
<text x="189.4" y="61">8</text>
<text x="214.8" y="64.8">1</text>
<text x="223.7" y="64.8">2</text>
<text x="180" y="66">11</text>
<text x="180" y="68.6">13</text>
<text x="180" y="71.1">15</text>
<text x="188.9" y="66">12</text>
<text x="188.9" y="68.6">14</text>
<text x="188.9" y="71.1">16</text>
<text x="214.8" y="67.3">3</text>
<text x="214.8" y="69.8">5</text>
<text x="223.7" y="67.3">4</text>
<text x="223.7" y="69.8">6</text>
<text x="180" y="73.7">17</text>
<text x="180" y="76.2">19</text>
<text x="188.9" y="73.7">18</text>
<text x="188.9" y="76.2">20</text>
<text x="214.3" y="77.5">11</text>
<text x="214.8" y="72.4">7</text>
<text x="214.8" y="74.9">9</text>
<text x="223.2" y="74.9">10</text>
<text x="223.2" y="77.5">12</text>
<text x="223.7" y="72.4">8</text>
<text x="180" y="78.7">21</text>
<text x="180" y="81.3">23</text>
<text x="180" y="83.8">25</text>
<text x="188.9" y="78.7">22</text>
<text x="188.9" y="81.3">24</text>
<text x="188.9" y="83.8">26</text>
<text x="214.3" y="80">13</text>
<text x="214.3" y="82.5">15</text>
<text x="223.2" y="80">14</text>
<text x="223.2" y="82.5">16</text>
<text x="124.6" y="88.9">1</text>
<text x="124.6" y="86.4">2</text>
<text x="180" y="86.4">27</text>
<text x="180" y="88.9">29</text>
<text x="188.9" y="86.4">28</text>
<text x="188.9" y="88.9">30</text>
<text x="214.3" y="85.1">17</text>
<text x="214.3" y="87.6">19</text>
<text x="223.2" y="85.1">18</text>
<text x="223.2" y="87.6">20</text>
<text x="55.6" y="93.5" transform="rotate(-90 55.6 93.5)">2</text>
<text x="58.2" y="93.5" transform="rotate(-90 58.2 93.5)">4</text>
<text x="63.2" y="93.5" transform="rotate(-90 63.2 93.5)">1</text>
<text x="65.8" y="93.9" transform="rotate(-90 65.8 93.9)">17</text>
<text x="180" y="91.4">31</text>
<text x="180" y="94">33</text>
<text x="188.9" y="91.4">32</text>
<text x="188.9" y="94">34</text>
<text x="214.3" y="90.2">21</text>
<text x="214.3" y="92.7">23</text>
<text x="223.2" y="90.2">22</text>
<text x="223.2" y="92.7">24</text>
<text x="41.4" y="101.6">8</text>
<text x="79" y="101.6">27</text>
<text x="180" y="96.5">35</text>
<text x="180" y="99.1">37</text>
<text x="180" y="101.6">39</text>
<text x="188.9" y="96.5">36</text>
<text x="188.9" y="99.1">38</text>
<text x="188.9" y="101.6">40</text>
<text x="40.9" y="104.1">10</text>
<text x="79" y="104.1">28</text>
<text x="40.9" y="111.8">11</text>
<text x="40.9" y="109.2">36</text>
<text x="79.5" y="109.2">3</text>
<text x="79.5" y="111.8">5</text>
<text x="109.4" y="111.8">1</text>
<text x="125.2" y="113.5">1</text>
<text x="132.9" y="113.5">3</text>
<text x="40.9" y="114.3">12</text>
<text x="40.9" y="119.4">35</text>
<text x="79" y="119.4">29</text>
<text x="79.5" y="116.8">7</text>
<text x="109.4" y="114.3">2</text>
<text x="109.4" y="116.8">3</text>
<text x="109.4" y="119.4">4</text>
<text x="131.1" y="115" transform="rotate(-90 131.1 115)">2</text>
<text x="40.9" y="121.9">38</text>
<text x="40.9" y="124.5">40</text>
<text x="79" y="121.9">31</text>
<text x="125.2" y="125">1</text>
<text x="131.1" y="121.4" transform="rotate(-90 131.1 121.4)">2</text>
<text x="132.9" y="125">3</text>
<text x="157.6" y="121.9">1</text>
<text x="157.6" y="124.5">2</text>
<text x="40.9" y="129.5">15</text>
<text x="79" y="129.5">24</text>
<text x="79" y="127">26</text>
<text x="157.6" y="127">3</text>
<text x="157.6" y="129.5">4</text>
<text x="40.9" y="132.1">16</text>
<text x="40.9" y="134.6">18</text>
<text x="40.9" y="137.2">22</text>
<text x="79" y="134.6">19</text>
<text x="79" y="132.1">21</text>
<text x="79" y="137.2">23</text>
<text x="40.9" y="142.2">13</text>
<text x="40.9" y="139.7">37</text>
<text x="79" y="142.2">32</text>
<text x="79" y="144.8">33</text>
<text x="50.5" y="157" transform="rotate(-90 50.5 157)">6</text>
<text x="53.1" y="157" transform="rotate(-90 53.1 157)">9</text>
<text x="55.6" y="157.4" transform="rotate(-90 55.6 157.4)">14</text>
<text x="58.2" y="157.4" transform="rotate(-90 58.2 157.4)">20</text>
<text x="60.7" y="157.4" transform="rotate(-90 60.7 157.4)">25</text>
<text x="63.2" y="157.4" transform="rotate(-90 63.2 157.4)">30</text>
<text x="65.8" y="157.4" transform="rotate(-90 65.8 157.4)">34</text>
<text x="68.3" y="157.4" transform="rotate(-90 68.3 157.4)">39</text>
<text x="120.4" y="159.5" transform="rotate(-90 120.4 159.5)">8</text>
<text x="111.3" y="162.6">1</text>
<text x="111.3" y="165.1">2</text>
<text x="111.3" y="167.6">3</text>
<text x="129" y="162.6">5</text>
<text x="129" y="165.1">6</text>
<text x="129" y="167.6">7</text>
<text x="120.4" y="172.2" transform="rotate(-90 120.4 172.2)">4</text>
</g>
<g font-size="1.8" fill="#0f0f0f">
<text x="111.8" y="116.8">PIN3</text>
<text x="111.8" y="119.4">PIN4</text>
</g>
<text font-size="1.8" fill="#0000c2" x="104.1" y="144.8">EEPROM</text>
</svg>
